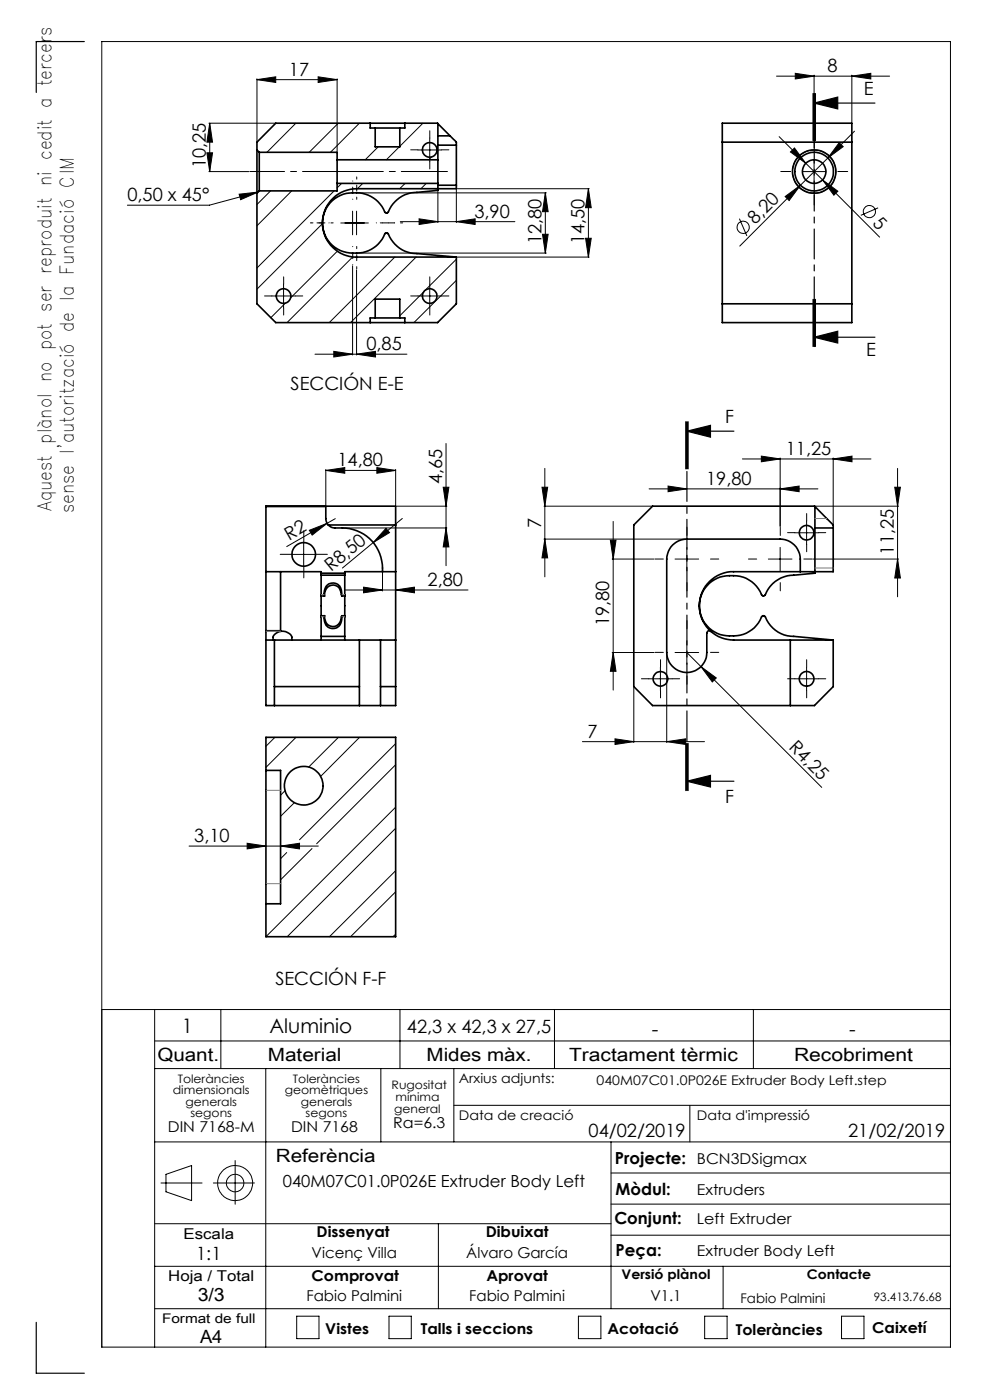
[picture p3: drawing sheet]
<svg xmlns="http://www.w3.org/2000/svg" width="210mm" height="297mm" viewBox="0 0 210 297" stroke-linecap="round" stroke-linejoin="round" font-family="sans-serif">
<g fill="none" stroke="#000" stroke-width=".21">
<path d="M54.5 16.9l4-.6v1.2zM54.5 16.7v13.2M54.5 16.9h17M67.5 16.3l4 .6-4 .6zM71.5 16.7v15.4M164.7 16.2h24M168.7 15.6l4 .6-4 .6zM172.7 15.9v13.2M180.7 16.2l4-.6v1.2zM180.7 15.9v10.1M43.9 32.4h1.2l-.6 4zM44.3 36.4h8.5"/>
<path d="M44.3 26.1h14M44.5 26.1l.6 4.1h-1.2zM44.5 26.1v10.3M62.8 26.1l-6.2 6.2M71.8 26.1l-6.2 6.2M72.5 38.9l-1 1M76.2 26.1l-6.1 6.2M76.9 38.9l-1.1 1.1M80.2 31.1l-2.7 2.8M84.7 31.1l-2.7 2.8M85.9 38.9l-1.1 1.1M88.7 31.8h5"/>
<path d="M89.7 26.1l-4.9 4.9M90.4 38.9l-1.1 1.1M91.2 29.3v5M91.5 33.3l-.6 .6M92.9 32l-.3 .2M165.3 29l5.6 5.6M167.7 32.2l.8-.8 2.4 3.2zM169.8 39.3l-12.9 12.9M170.2 36.4h5M170.9 34.6l3.6 3.6M172.7 33.9v5M174.5 38.2l3.2 2.4-.8 .8z"/>
<path d="M174.5 38.2l12.1 12.1M175.6 33.5l-5.8 5.8M178 30.3l.9 .8-3.3 2.4zM181.3 27.8l-5.7 5.7M50.7 41.2l4.1-.5-3.8 1.7zM54.8 40.7l-10.4 2.8h-17.4M57.4 40.5l-2.9 2.9M61.9 40.5l-7.4 7.4M68.4 47.4l-13.9 13.9M70.9 40.5l-16.4 16.4M71.5 53.3l-9.8 9.9M72.3 47.3h5.8"/>
<path d="M74.8 44.8v5M74.8 56.4v18.9M74.8 54.5l-13.9 13.9M75.6 44.8v5M75.6 57.3v18M75.8 40.9h40.1M75.8 53.7h40.1M83.7 54.5l-13.9 13.9M84.9 47h24.3M88.3 54.5l-13.9 13.9M88.9 46.4l4 .6-4 .6zM92.9 40.6v6.6"/>
<path d="M96.8 47l4-.6v1.2zM96.8 40.2v7M96.8 55l-6.6 6.6M96.8 59.5l-9 8.9M97 40h28M97 54.5h28M115.1 49.7h1.2l-.6 4zM115.7 40.9l.6 4h-1.2zM115.7 40.9v12.8M124.2 50.5h1.2l-.6 4zM124.8 40l.6 4.1h-1.2zM124.8 40v14.5"/>
<path d="M156.8 46.4l1.6 3.7M166.5 41.7l3.3-2.4-2.4 3.2zM186.3 44.1l-3.7 1.6M57.6 62.8h5.1M60.1 60.3v5M60.5 64.3l-3.1 3.1M66.8 75.1h19.5M70.8 74.5l4 .6-4 .6zM75.6 75.1l4.1-.6v1.2zM88.7 62.8h5M89.9 61.9l-5.1 5.1M91.2 60.3v5"/>
<path d="M69.1 99.8l4-.6v1.2zM69.1 99.6v7.7M69.1 99.8h14.8M79.9 99.2l4 .6-4 .6zM83.9 99.6v7.6M94.6 94.1v25.9M115.6 99.4v23M157.5 97.4h27.2M161.5 96.8l4 .6-4 .6zM165.5 97.2v14.5M176.7 97.4l4-.6v1.2zM176.7 97.2v14"/>
<path d="M190.4 99.4v27.2M61.9 117.6h5M64.4 115.1v5M65.6 112.5l3.8-1.5-3.2 2.5zM69.4 111l-8.6 5M71.1 110l-1.7 1M72.8 112h22M79.2 115.1l-6.6 5.4M81.9 112.1l.7 .9-3.4 2.1zM84.1 107.4h10.7M85.3 110l-6.1 5.1M94 103.4h1.2l-.6 4z"/>
<path d="M94.6 112l.6 4h-1.2zM115 103.4h1.2l-.6 4zM115.4 107.4h22.9M115.4 114.4h30.1M115.6 114.4l.6 4h-1.2zM129.5 114.6h1.2l-.6 4zM129.9 118.6h8.8M130.1 110.6v35.8M137.7 103.7h35.8M141.7 103.1l4 .6-4 .6zM143.2 118.6h5M145.7 116.1v5"/>
<path d="M163 118.6h5M165.5 116.1v5M165.5 103.7l4-.6v1.2zM168.6 113h5M171.1 110.5v5M172.4 118.6h18.2M172.9 107.4h17.7M189.8 103.4h1.2l-.6 4zM190.4 118.6l.6 4h-1.2zM73.1 125.2h26.2M77.1 124.6l4 .6-4 .6zM81.1 121.5v3.9"/>
<path d="M83.9 125.2l4-.6v1.2zM129.9 138.4h8.8M130.1 138.4l.6 4h-1.2zM141.4 138.6v18.9M143.2 138.4h5M145.7 135.9v5M145.7 138.4l3 3M58.3 156.4l-1.9 1.9M62.8 156.4l-6.4 6.4M71.8 156.4l-6.3 6.3M76.3 156.4l-8.3 8.3M83.9 157.8l-20.4 20.3"/>
<path d="M123.5 157.3h25.9M130.5 156.7l3.9 .6-3.9 .6zM134.4 145.9v11.6M137.6 144h5M140.1 141.5v5M141.4 157.3l4.1-.6v1.2zM148.7 141.4l3.2 2.4-.8 .9zM148.7 141.4l25.6 25.6M168.6 144h5M171.1 141.5v5M40.1 179.5h27.4M52.4 178.9l4 .6-4 .6z"/>
<path d="M59.5 179.5l4-.6v1.2zM60.5 167.7l-1 1M62.4 170.3l-2.9 2.9M83.9 171.2l-27.5 27.5M83.9 162.2l-16.7 16.8M83.9 175.7l-23 23M60.8 180.9l-1.3 1.3M66.2 180l-6.7 6.7M83.9 184.7l-14 14M83.9 198.2l-.5 .5M83.9 189.2l-9.5 9.5M21.6 214.2h180"/>
<path d="M32.8 214.2v71.6M46.8 214.2v12.5M84.8 214.2v12.5M117.6 214.2v12.5M159.8 214.2v12.5M32.8 220.8h168.8M32.8 226.7h168.8M56.4 226.7v59.1M80.8 226.7v15.5M96.3 226.7v15.5M96.3 234.5h105.3M146.3 234.5v7.7"/>
<path d="M32.8 259.6h96.8M32.8 242.2h168.8M34.1 251h8.8M35.2 249.1l5.4-1.8v7.4l-5.4-1.9zM45.3 251h8.7M49.9 246.2v9.3M93 259.6v18M129.6 242.2v35.4M129.6 255.4h72M129.6 248.8h72M32.8 277.6h168.8M32.8 268.6h168.8"/>
<path d="M62.9 279.2h4.8v4.8h-4.8zM82.5 279.2h4.7v4.8h-4.7zM122.7 279.2h4.8v4.8h-4.8zM129.6 262h72M149.5 279.2h4.7v4.8h-4.7zM153.4 268.6v9M178.5 279.2h4.8v4.8h-4.8zM21.6 285.8h180v-277h-180v277"/>
<circle cx="172.7" cy="36.4" r="4.6"/>
<circle cx="157.7" cy="48.2" r="1.3"/>
<circle cx="184.4" cy="44.9" r="1.29"/>
<circle cx="49.9" cy="251" r="3.7"/>
<circle cx="49.9" cy="251" r="1.86"/>
</g>
<g fill="none" stroke="#000" stroke-width=".25">
<path d="M17.9 8.8h-10.2v10.8M172.5 19.8v10M172.7 19.8v10M173 19.8v10M172.7 21.9h12.9M172.7 21.9l5-1.3v2.5zM172.5 63.5v10M172.7 71.5h12.9M172.7 71.5l5-1.2v2.5zM172.7 63.5v10M173 63.5v10zM145.5 89.5v10"/>
<path d="M145.7 91.5h10M145.7 91.5l5-1.3v2.5zM145.7 89.5v10M146 89.5v10M145.5 157.7v10M145.7 157.7v10M146 157.7v10M145.7 165.7h10M145.7 165.7l5-1.2v2.5zM7.7 280.5v10.8h10.2"/>
</g>
<g fill="none" stroke="#000" stroke-width=".21" stroke-dasharray="15.2 1.3 1.3 1.3">
<path d="M88.7 31.8h-1.6M91.2 29.3v-1.6M91.2 34.3v1.5M93.7 31.8h1.5M167.7 36.4h-2.1M172.7 31.4v-2.1M177.7 36.4h2.1M172.7 41.4v2.1M57.7 62.8h-1.6M60.2 60.3v-1.6M60.2 65.3v1.5M62.7 62.8h1.5"/>
<path d="M88.7 62.8h-1.6M91.2 60.3v-1.6M91.2 65.3v1.5M93.7 62.8h1.5M61.9 117.6h-2.5M64.4 115.1v-2.5M66.9 117.6h2.5M140.7 118.6h-1.7M145.7 113.6v-1.8M150.7 118.6h1.8M160.5 118.6h-1.7M165.5 113.6v-1.8"/>
<path d="M168.6 113h-1.5M170.5 118.6h1.8M171.1 110.5v-1.6M171.1 115.5v1.5M173.6 113h1.6M64.4 120.1v2.5M140.7 138.4h-1.7M145.7 123.6v1.7M145.7 133.4v-1.8M150.7 138.4h1.8M165.5 123.6v1.7M137.6 144h-1.5"/>
<path d="M140.1 141.5v-1.6M140.1 146.5v1.5M142.6 144h1.6M145.7 143.4v1.7M168.6 144h-1.5M171.1 141.5v-1.6M171.1 146.5v1.5M173.6 144h1.6"/>
</g>
<path d="M70.7 47.3h-4.8M75.7 42.3v-4.8M75.7 52.3v4.7M80.7 47.3h4.7" fill="none" stroke="#000" stroke-width=".21" stroke-dasharray="15.2 1.3 1.3 1.3" stroke-dashoffset="14.8"/>
<path d="M69.8 47.3h-3.9M74.8 42.3v-3.9M74.8 52.3v3.9M79.8 47.3h3.9" fill="none" stroke="#000" stroke-width=".21" stroke-dasharray="15.2 1.3 1.3 1.3" stroke-dashoffset="15.2"/>
<path d="M71.5 36.4h-18.5" fill="none" stroke="#000" stroke-width=".21" stroke-dasharray="15.2 1.3 1.3 1.3" stroke-dashoffset="7.9"/>
<path d="M94.9 36.4h-23.4" fill="none" stroke="#000" stroke-width=".21" stroke-dasharray="15.2 1.3 1.3 1.3" stroke-dashoffset="5.4"/>
<path d="M172.7 19.8v53.7" fill="none" stroke="#000" stroke-width=".25" stroke-dasharray="6.3 1.3 1.3 1.3" stroke-dashoffset="1.7"/>
<path d="M145.7 89.5v78.2" fill="none" stroke="#000" stroke-width=".25" stroke-dasharray="6.3 1.3 1.3 1.3" stroke-dashoffset="-.4"/>
<g fill="#000">
<path d="M65.6 112.5l3.8-1.5-3.2 2.5zM81.9 112.1l.7 .9-3.4 2.1zM148.7 141.4l3.2 2.4-.8 .9z"/>
<path d="M67.5 16.3l4 .6-4 .6zM54.5 16.9l4-.6v1.2z"/>
<path d="M168.7 15.6l4 .6-4 .6zM180.7 16.2l4-.6v1.2zM130.5 156.7l3.9 .6-3.9 .6zM141.4 157.3l4.1-.6v1.2z"/>
<path d="M44.5 26.1l.6 4.1h-1.2zM43.9 32.4h1.2l-.6 4zM124.8 40l.6 4.1h-1.2zM124.2 50.5h1.2l-.6 4zM129.5 114.6h1.2l-.6 4zM130.1 138.4l.6 4h-1.2zM189.8 103.4h1.2l-.6 4zM190.4 118.6l.6 4h-1.2z"/>
<path d="M168.5 31.4l-.8 .8 3.2 2.4zM174.5 38.2l2.4 3.2 .8-.8z"/>
<path d="M172.7 21.9l5-1.3v2.5zM172.7 71.5l5-1.2v2.5z"/>
<path d="M178 30.3l-2.4 3.2 3.3-2.4zM166.5 41.7l.9 .8 2.4-3.2z"/>
<path d="M50.7 41.2l4.1-.5-3.8 1.7zM77.1 124.6l4 .6-4 .6zM83.9 125.2l4-.6v1.2zM161.5 96.8l4 .6-4 .6zM176.7 97.4l4-.6v1.2zM52.4 178.9l4 .6-4 .6zM59.5 179.5l4-.6v1.2z"/>
<path d="M88.9 46.4l4 .6-4 .6zM96.8 47l4-.6v1.2z"/>
<path d="M115.7 40.9l.6 4h-1.2zM115.1 49.7h1.2l-.6 4z"/>
<path d="M70.8 74.5l4 .6-4 .6zM75.6 75.1l4.1-.6v1.2z"/>
<path d="M69.1 99.8l4-.6v1.2zM79.9 99.2l4 .6-4 .6z"/>
<path d="M145.7 91.5l5-1.3v2.5zM145.7 165.7l5-1.2v2.5z"/>
<path d="M94.6 112l.6 4h-1.2zM94 103.4h1.2l-.6 4zM115.6 114.4l.6 4h-1.2zM115 103.4h1.2l-.6 4z"/>
<path d="M165.5 103.7l4-.6v1.2zM141.7 103.1l4 .6-4 .6z"/>
</g>
<g fill="none" stroke="#000" stroke-width=".35">
<path d="M54.5 31.8v9.2M54.5 31.8l.5 .5M55 32.3v8.2M55 32.3h16.5v1.6M71.5 33.9v5M71.5 38.9v1.6h-16.5M71.5 38.9h21.4M71.5 33.9h21.4M78.5 26.1h7.4M78.5 26.1h-20l-4 4.1v1.6M78.5 26.1v1.1h1.1M79.6 27.2h5.2"/>
<path d="M79.6 27.2v3.9h5.2v-3.9M85.9 26.1l7 .1M85.9 26.1v1.1h-1.1M92.9 33.9v5M92.9 38.9v1.5l-4.5 .4a6.9 6.9 0 0 0-6.2 4.3l-.4 .1a7.1 7.1 0 0 0-6.2-4.3 6.4 6.4 0 0 0-7.2 6.4 6.4 6.4 0 0 0 7.2 6.4 6.6 6.6 0 0 0 6.1-4.2h.5a7.1 7.1 0 0 0 6.2 4.3l8.4 .7M92.9 26.2v7.7M92.9 28.8h2.6M92.9 30.8h3.9M92.9 26.2l2.6 2.6M92.9 39.3h3.9M95.5 28.8l1.3 1.4v.6M96.8 39.3v.7h-21.2a7.2 7.2 0 0 0-7.2 7.3 7.2 7.2 0 0 0 7.2 7.2h21.2"/>
<path d="M96.8 30.8v8.5M153.2 26.1h27.5v42.3h-27.5zM153.2 30.2h27.5M54.5 41v23.4l4 4h20M55 40.5l-.5 .5M96.8 54.5v9.9l-4 4h-6.9M78.5 68.4h7.4M79.6 67.4h5.2M79.6 67.4v-3.9h5.2v3.9M79.6 67.4h-1.1v1M84.8 67.4h1.1v1M153.2 64.4h27.5"/>
<path d="M56.4 107.5h12.7v2.9l.5 1M69.6 111.4a1.81 1.81 0 0 0 1.5 .6 8.7 8.7 0 0 1 10 9.3M69.6 111.4h14.3M172.9 107.5v14.1l-4.5 .4a6.8 6.8 0 0 0-6.2 4.4h-.5a6.8 6.8 0 0 0-7.6-4.2 6.4 6.4 0 0 0-5.7 7.1 6.4 6.4 0 0 0 7.2 5.6 6.5 6.5 0 0 0 6.1-4.2h.5a6.6 6.6 0 0 0 6.2 4.3l8.3 .8M172.9 107.5l3.8 3.9v.6M172.9 107.5l-34.5-.1-4 4v34.3l4 4h34.4l3.9-4v-9.9M172.9 112h3.8M176.7 112v9.3h-21.1a7.2 7.2 0 0 0-6.8 4.6 7.2 7.2 0 0 0 2 8M56.4 133.8v2M56.4 133.8h3.1M56.4 135.8v13.9h27.5v-13.9M56.4 135.8h27.5"/>
<path d="M56.4 121.3h11.7v.7M57.9 135.8v-.2a1.39 1.39 0 0 1 1.3-1.6 2.01 2.01 0 0 1 2.7 1.4v.4M58.2 135.8v13.9M59.5 121.3v12.6M68.1 130.6v4.4M68.1 122v4.4M68.1 126.4v4.2M68.1 135h5M68.1 135v.8M68.1 121.6h5M68.1 122h5M68.1 130.6h.6"/>
<path d="M68.1 126.4h.6M68.7 130.6a3.1 3.1 0 0 0 .9 2.5 1.95 1.95 0 0 0 2.2-.1 1.95 1.95 0 0 0 .7-2.1v-.3M68.7 126.4a2.62 2.62 0 0 1 1.3-2.6 1.82 1.82 0 0 1 2.5 1.8v.8M68.7 130.6l.1 .1a2.07 2.07 0 0 0 2.2 2.2 2.62 2.62 0 0 0 1.5-2.3h.6M68.7 130.6h.1M68.7 126.4l.1-.1a1.92 1.92 0 0 1 2.8-1.9 3.3 3.3 0 0 1 .9 2M68.7 126.4h.1M72.5 126.4h.6M73.1 130.6v4.4M73.1 122v4.4M73.1 126.4v4.2M73.1 135v.8"/>
<path d="M76.2 135.8v13.9M80.7 135.8v13.9M83.9 121.3v14.5M83.9 121.3v-13.9h-27.5v26.4M83.9 121.3h-10.8v.7M150.8 133.9a7.4 7.4 0 0 0 4.8 1.9h21.1M167.6 135.8v13.9M169.8 121.3a8 8 0 0 0-.4-4.3 4.3 4.3 0 0 0-3.9-2.6h-19.8a4.3 4.3 0 0 0-4.3 4.2v19.8a4.3 4.3 0 0 0 4.3 4.3 4.3 4.3 0 0 0 4.2-4.3v-4.1a.5 .5 0 0 1 .3-.5 .5 .5 0 0 1 .6 .1M58.2 145.7h18M80.7 145.7h3.2M56.4 163.4v28.3M56.4 163.4v-7h27.5v42.3h-27.5v-7"/>
<path d="M56.4 163.4h3.1v28.3h-3.1"/>
<circle cx="91.2" cy="31.8" r="1.55"/>
<circle cx="172.7" cy="36.4" r="2.5"/>
<circle cx="172.7" cy="36.4" r="4.1"/>
<circle cx="172.7" cy="36.4" r="4.6"/>
<circle cx="60.1" cy="62.8" r="1.55"/>
<circle cx="91.2" cy="62.8" r="1.55"/>
<circle cx="64.4" cy="117.6" r="2.5"/>
<circle cx="171.1" cy="113" r="1.55"/>
<circle cx="140.1" cy="144" r="1.55"/>
<circle cx="171.1" cy="144" r="1.55"/>
<circle cx="64.4" cy="166.7" r="4.1"/>
</g>
<path d="M172.9 110h2.5M59.5 133.9h-3.1M68.1 126.1h.6M68.7 130.9h-.6M72.5 126.1h.6M73.1 130.9h-.6M172.9 120.5h3.9M59.5 167.7h-3.1M59.5 187.5h-3.1" fill="none" stroke="#808080" stroke-width=".21" stroke-dasharray="6.3 1.3 1.3 1.3 1.3 1.3"/>
<g font-size="4.2">
<text x="38.6" y="219">1</text>
<text x="57.2" y="219.2">Aluminio</text>
<text x="138.3" y="219.7">-</text>
<text x="180.1" y="219.7">-</text>
</g>
<g font-size="4">
<text x="10.9" y="108.4" transform="rotate(-90 10.9 108.4)">Aquest plànol no pot ser reproduit ni cedit a tercers</text>
<text x="15.6" y="108.9" transform="rotate(-90 15.6 108.9)">sense l'autorització de la Fundació CIM</text>
</g>
<g font-size="3.9">
<text x="61.3" y="16">17</text>
<text x="175.5" y="15.3">8</text>
<text x="183.2" y="20.1">E</text>
<text x="43.7" y="35.7" transform="rotate(-90 43.7 35.7)">10,25</text>
<text x="27" y="42.7">0,50 x 45°</text>
<text x="100.6" y="46.1">3,90</text>
<text x="160.2" y="47.7" transform="rotate(-45 160.2 47.7)">8,20</text>
<text x="184.9" y="47.4" transform="rotate(45 184.9 47.4)">5</text>
<text x="114.8" y="51.8" transform="rotate(-90 114.8 51.8)">12,80</text>
<text x="124" y="51.8" transform="rotate(-90 124 51.8)">14,50</text>
<text x="77.7" y="74.3">0,85</text>
<text x="183.7" y="75.5">E</text>
<text x="61.6" y="82.7">SECCIÓN E-E</text>
<text x="153.9" y="89.7">F</text>
<text x="71.6" y="98.9">14,80</text>
<text x="166.7" y="96.5">11,25</text>
<text x="93.8" y="102.7" transform="rotate(-90 93.8 102.7)">4,65</text>
<text x="149.8" y="102.8">19,80</text>
<text x="114.8" y="112" transform="rotate(-90 114.8 112)">7</text>
<text x="61.4" y="114.8" transform="rotate(-30 61.4 114.8)">R2</text>
<text x="189.6" y="117.6" transform="rotate(-90 189.6 117.6)">11,25</text>
<text x="70.3" y="121.4" transform="rotate(-40 70.3 121.4)">R8,50</text>
<text x="90.7" y="124.3">2,80</text>
<text x="129.2" y="132.8" transform="rotate(-90 129.2 132.8)">19,80</text>
<text x="124.6" y="156.5">7</text>
<text x="167.2" y="158.7" transform="rotate(45 167.2 158.7)">R4,25</text>
<text x="153.9" y="170.3">F</text>
<text x="41.2" y="178.6">3,10</text>
<text x="58.4" y="208.9">SECCIÓN F-F</text>
<text x="86.3" y="219.2">42,3 x 42,3 x 27,5</text>
<text x="33.4" y="225">Quant.</text>
<text x="56.8" y="225">Material</text>
<text x="90.5" y="225">Mides màx.</text>
<text x="120.7" y="225">Tractament tèrmic</text>
<text x="168.4" y="225">Recobriment</text>
<text x="124.8" y="241.3">04/02/2019</text>
<text x="179.9" y="241.3">21/02/2019</text>
<text x="58.5" y="246.5">Referència</text>
<text x="41.6" y="267.2">1:1</text>
<text x="41.9" y="276.1">3/3</text>
<text x="42.4" y="284.9">A4</text>
</g>
<g font-size="3.5">
<text x="60" y="251.9">040M07C01.0P026E Extruder Body Left</text>
<text x="130.5" y="246.8">Projecte:</text>
<text x="130.6" y="253.4">Mòdul:</text>
<text x="130.3" y="259.8">Conjunt:</text>
<text x="130.6" y="266.4">Peça:</text>
</g>
<g font-size="3.2">
<text x="83.4" y="239.3">Ra=6.3</text>
<text x="35.6" y="240.1">DIN 7168-M</text>
<text x="61.7" y="240.1">DIN 7168</text>
<text x="147.8" y="246.8">BCN3DSigmax</text>
<text x="147.8" y="253.4">Extruders</text>
<text x="38.9" y="262.9">Escala</text>
<text x="67.2" y="262.5">Dissenyat</text>
<text x="103" y="262.5">Dibuixat</text>
<text x="147.8" y="259.8">Left Extruder</text>
<text x="66.1" y="266.8">Vicenç Villa</text>
<text x="98.9" y="266.8">Álvaro García</text>
<text x="147.8" y="266.4">Extruder Body Left</text>
<text x="35.7" y="271.7">Hoja / Total</text>
<text x="66.1" y="271.7">Comprovat</text>
<text x="103.2" y="271.7">Aprovat</text>
<text x="65" y="276.1">Fabio Palmini</text>
<text x="99.5" y="276.1">Fabio Palmini</text>
<text x="138" y="276.1">V1.1</text>
<text x="69" y="283.1">Vistes</text>
<text x="89.3" y="283.1">Talls i seccions</text>
<text x="128.8" y="283.1">Acotació</text>
<text x="156.1" y="283.2">Toleràncies</text>
<text x="185" y="282.8">Caixetí</text>
</g>
<g font-size="2.8">
<text x="97.3" y="229.6">Arxius adjunts:</text>
<text x="126.5" y="230.2">040M07C01.0P026E Extruder Body Left.step</text>
<text x="97.3" y="237.7">Data de creació</text>
<text x="147.8" y="237.7">Data d'impressió</text>
<text x="131.8" y="271.4">Versió plànol</text>
<text x="171.2" y="271.4">Contacte</text>
<text x="34.4" y="280.7">Format de full</text>
<text x="157.1" y="276.3">Fabio Palmini</text>
</g>
<g font-size="2.5">
<text x="36.7" y="232.1">dimensionals</text>
<text x="37.7" y="229.6">Toleràncies</text>
<text x="60.4" y="232.1">geomètriques</text>
<text x="62.1" y="229.6">Toleràncies</text>
<text x="83.1" y="231">Rugositat</text>
<text x="83.9" y="233.5">mínima</text>
<text x="39.4" y="234.6">generals</text>
<text x="40.4" y="237.1">segons</text>
<text x="63.8" y="234.6">generals</text>
<text x="64.8" y="237.1">segons</text>
<text x="83.6" y="236.2">general</text>
<text x="185.4" y="276.1">93.413.76.68</text>
</g>
</svg>
